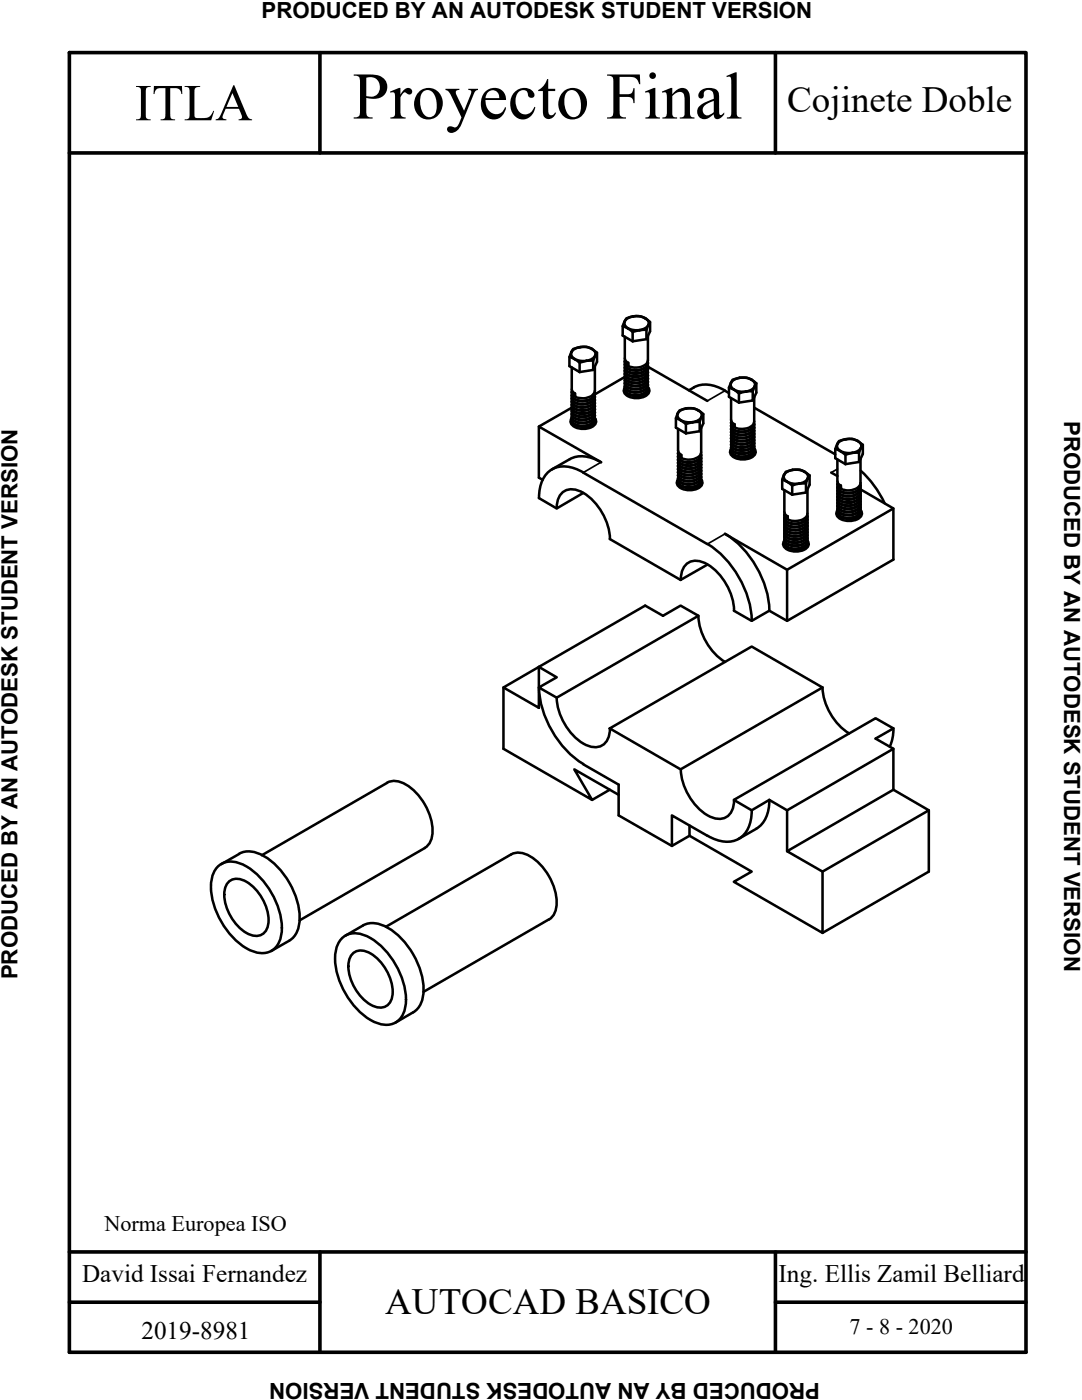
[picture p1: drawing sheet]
<svg xmlns="http://www.w3.org/2000/svg" width="216mm" height="279mm" viewBox="0 0 216 279" stroke-linecap="round" stroke-linejoin="round" font-family="sans-serif">
<!-- layer: MD_Visible -->
<g fill="none" stroke="#000" stroke-width=".51">
<path d="M113.6 71.2v1.9l2.1 1.2M114.1 73.3v4.4l.2 .4 .4 .4 .1 .5M114.1 77.9a.96 .96 0 0 0 .7 1.2M114.2 70a3.4 3.4 0 0 1 4.5 .1 1.11 1.11 0 0 1-.8 1.6 3.4 3.4 0 0 1-3.8-.6 .9 .9 0 0 1 .1-1.1zM114.4 69.6l.7-.2a3.5 3.5 0 0 1 4 1l-.7 1.6a5.7 5.7 0 0 0-2.7 .4l-1.1-.7-1-.5zM115.7 72.4v1.9M118.4 72v1.8M118.7 78.2a1.65 1.65 0 0 1-1.9 1.7 2.19 2.19 0 0 1-2.7-1.1v-.2M118.7 78.9a1.48 1.48 0 0 1-1.4 1.5 2.83 2.83 0 0 1-3.2-.7v-.5M118.7 79.5a1.48 1.48 0 0 1-1.4 1.6 2.83 2.83 0 0 1-3.2-.8v-.5M118.7 79.8a1.92 1.92 0 0 1-1.9 1.5 2.56 2.56 0 0 1-2.7-.9v-.3M118.7 79.1a1.83 1.83 0 0 1-1.9 1.6 2.56 2.56 0 0 1-2.7-.9v-.4"/>
<path d="M118.7 78.5a1.97 1.97 0 0 1-2.3 1.6 1.95 1.95 0 0 1-2.3-1.1v-.2M118.7 73.2v5.1a2.99 2.99 0 0 1-4.4 .5l-.2-.6M119.1 70.4v1.8l-.7 1.6-2.7 .5M124.2 65.1v1.9l2 1.1M124.7 67.2v4.3a1.11 1.11 0 0 0 .6 .9M124.7 75.2l-6 3.5M124.7 77.7v.3M124.7 71.8a.92 .92 0 0 0 .6 1.1M124.7 78a1.15 1.15 0 0 0 .7 .9v-.3M124.7 77.3a1.13 1.13 0 0 0 .7 1.8 3.5 3.5 0 0 0 4-.6l.1-.8-.2-.4M124.9 63.8a3.4 3.4 0 0 1 4.4 .2 1.11 1.11 0 0 1-.7 1.6 3.4 3.4 0 0 1-3.9-.6 .9 .9 0 0 1 .2-1.2zM125 63.5a3.8 3.8 0 0 1 4.7 .8l-.7 1.5-1.4 .1-1.4 .4-.9-.8-1.1-.4z"/>
<path d="M125.4 72.4v.5M125.6 78.8l-.3 .1M126.2 66.3v1.8M129 65.8v1.9M129.2 77.7a1.69 1.69 0 0 1-1.9 1.4l-1.1-.2M129.2 72.1a1.44 1.44 0 0 1-1.3 1.6 2.79 2.79 0 0 1-3.1-.7l-.1-.6M129.2 72.7a1.45 1.45 0 0 1-1.3 1.6 2.98 2.98 0 0 1-3.1-.7l-.1-.5M129.2 73.4a1.39 1.39 0 0 1-1.3 1.5 2.79 2.79 0 0 1-3.1-.7l-.1-.5M129.2 74a1.39 1.39 0 0 1-1.3 1.6 2.79 2.79 0 0 1-3.1-.8l-.1-.5M129.2 74.6a1.44 1.44 0 0 1-1.3 1.6 2.79 2.79 0 0 1-3.1-.7l-.1-.6M129.2 75.2a1.45 1.45 0 0 1-1.3 1.6 2.88 2.88 0 0 1-3.1-.7l-.1-.5M129.2 75.9a1.39 1.39 0 0 1-1.3 1.5 2.79 2.79 0 0 1-3.1-.7l-.1-.5"/>
<path d="M129.2 76.5a1.39 1.39 0 0 1-1.3 1.6 2.79 2.79 0 0 1-3.1-.8l-.1-.5M129.2 77.1a1.44 1.44 0 0 1-1.3 1.6 2.79 2.79 0 0 1-3.1-.7l-.1-.6M129.3 77.4a1.74 1.74 0 0 1-1.7 1.5l-.7 .1-1.6-.3M129.3 76.8a1.73 1.73 0 0 1-1.9 1.5 2.56 2.56 0 0 1-2.7-.9v-.4M129.3 76.1a1.73 1.73 0 0 1-1.9 1.6 2.56 2.56 0 0 1-2.7-.9v-.4M129.3 75.5a1.73 1.73 0 0 1-1.9 1.5 2.56 2.56 0 0 1-2.7-.8v-.4M129.3 74.9a1.81 1.81 0 0 1-1.9 1.6 2.47 2.47 0 0 1-2.7-1v-.3M129.3 74.3a1.73 1.73 0 0 1-1.9 1.5 2.56 2.56 0 0 1-2.7-.9v-.4M129.3 73.6a1.73 1.73 0 0 1-1.9 1.6 2.56 2.56 0 0 1-2.7-.9v-.4M129.3 73a1.73 1.73 0 0 1-1.9 1.5 2.56 2.56 0 0 1-2.7-.8v-.4M129.3 72.4a1.81 1.81 0 0 1-1.9 1.6 2.56 2.56 0 0 1-2.7-.9v-.4M129.3 67v4.9a2.11 2.11 0 0 1-2.3 1.5l-.9-.1a1.39 1.39 0 0 1-1.4-1.2"/>
<path d="M129.3 73.2l11.8 6.8M129.7 64.3v1.8l-.7 1.6-2.8 .4M137.5 77.9a5.8 5.8 0 0 1 6.3-.4l1.7 .9M145.5 77.3v1.9l1.9 1.1M145.8 76.4l-.3 .9a4.4 4.4 0 0 1 1.9 1.2 6 6 0 0 1 2.8-.4l.4-1M145.9 76.4a1.23 1.23 0 0 0 1 1.6 3.2 3.2 0 0 0 3.7-.9M145.9 79.5v4.3a.99 .99 0 0 0 .7 .9M147.4 78.5v1.8M149.9 75.8l1 .7-.3 .6M149.9 75.8a4.4 4.4 0 0 0-3.7 0l-.4 .6M150 75.8a3.3 3.3 0 0 0-4.1 .6M150 75.8a1.11 1.11 0 0 1 .6 1.3"/>
<path d="M150.2 78.1v1.8M150.5 79.3v4.8a2.11 2.11 0 0 1-2.3 1.5 1.93 1.93 0 0 1-2.3-1.2v-.1M150.9 76.5v1.9l-.7 1.5-2.8 .4M114.1 83.8a1.13 1.13 0 0 0 .7 1.2M114.1 81.4l-6.6 3.7M114.1 83.4a1.13 1.13 0 0 0 .7 1.9 3.5 3.5 0 0 0 4-.7l.1-.8-.2-.4M115 84.9l-.2 .1M116.4 98.4l-5.3 3.1-3.6-2.1M116.4 94.3l24.7 14.3M116.4 94.3a6.2 6.2 0 0 0-6.3-.6 6.2 6.2 0 0 0-2.5 5.7M118.7 83.9a1.99 1.99 0 0 1-2.3 1.3l-.8-.2M118.7 80.1a1.7 1.7 0 0 1-1.9 1.7h-1.4l-.5-.2a.98 .98 0 0 1-.8-1.2"/>
<path d="M118.7 80.7a1.9 1.9 0 0 1-2.4 1.8l-.9-.1a1.17 1.17 0 0 1-1.3-1.3M118.7 81.4a1.48 1.48 0 0 1-1.4 1.5 2.83 2.83 0 0 1-3.2-.7v-.5M118.7 82a1.48 1.48 0 0 1-1.4 1.6 2.83 2.83 0 0 1-3.2-.8v-.5M118.7 82.6a1.7 1.7 0 0 1-1.9 1.7h-1.4l-.5-.2a.98 .98 0 0 1-.8-1.2M118.7 83.2a1.9 1.9 0 0 1-2.4 1.8l-.9-.1a1.17 1.17 0 0 1-1.3-1.3M118.7 83.5a2.1 2.1 0 0 1-2.5 1.6l-.9-.1-.6-.2 .1 .2M118.7 82.9a1.99 1.99 0 0 1-2.3 1.6 1.95 1.95 0 0 1-2.3-1.2v-.1M118.7 82.3a1.92 1.92 0 0 1-1.9 1.5 2.56 2.56 0 0 1-2.7-.9v-.3M118.7 81.6a1.83 1.83 0 0 1-1.9 1.6 2.56 2.56 0 0 1-2.7-.9v-.4M118.7 81a1.97 1.97 0 0 1-2.3 1.6 1.91 1.91 0 0 1-2.3-1.2v-.1M118.7 80.4a1.84 1.84 0 0 1-1.9 1.5 2.38 2.38 0 0 1-2.7-.9v-.3M119.9 92.2l-12.4-7.1v10.2l.8 .5"/>
<path d="M119.9 92.3a6.3 6.3 0 0 0-6.2-.7l-3.6 2.1M134.9 83.5v1.8l2 1.2M135.3 85.6v4.3l.2 .5 .4 .4M135.3 96.1a1.13 1.13 0 0 0 .7 1.2M135.3 95.6a1.13 1.13 0 0 0 .7 1.9 3.5 3.5 0 0 0 4-.7l.1-.8-.2-.3M135.3 90.2a.9 .9 0 0 0 .7 1.1v-.5M135.4 82.2a3.4 3.4 0 0 1 4.5 .2 1.11 1.11 0 0 1-.8 1.6 3.4 3.4 0 0 1-3.8-.6 .9 .9 0 0 1 .1-1.2zM135.6 81.9a3.8 3.8 0 0 1 4.7 .7l-.7 1.6-1.4 .1-1.3 .3-1.1-.7-.9-.4zM136 97v.3M136.2 97.2l-.2 .1M136.9 84.6v1.9M139.6 84.2v1.9"/>
<path d="M139.9 96.1a1.91 1.91 0 0 1-2.3 1.4l-.8-.2M139.9 90.5a1.48 1.48 0 0 1-1.3 1.6 2.83 2.83 0 0 1-3.3-.7v-.6M139.9 91.1a1.65 1.65 0 0 1-1.9 1.7h-1.4a1.13 1.13 0 0 1-1.3-1.4M139.9 91.7a1.9 1.9 0 0 1-2.4 1.8h-.4a1.66 1.66 0 0 1-1.8-1.2v-.2M139.9 92.4a1.48 1.48 0 0 1-1.3 1.5 2.83 2.83 0 0 1-3.3-.7v-.5M139.9 93a1.7 1.7 0 0 1-1.9 1.7h-.9a1.74 1.74 0 0 1-1.8-1.1v-.3M139.9 93.6a1.65 1.65 0 0 1-1.9 1.7h-1.4a1.13 1.13 0 0 1-1.3-1.4M139.9 94.2a1.9 1.9 0 0 1-2.4 1.8h-.4a1.66 1.66 0 0 1-1.8-1.2v-.2M139.9 94.9a1.48 1.48 0 0 1-1.3 1.5 2.83 2.83 0 0 1-3.3-.7v-.5M139.9 95.5a1.7 1.7 0 0 1-1.9 1.7h-1.4l-.5-.2a.98 .98 0 0 1-.8-1.2M139.9 95.8a1.94 1.94 0 0 1-2.1 1.5h-1l-.9-.3M139.9 95.1v.2a2.12 2.12 0 0 1-2.3 1.4l-1.6-.3a1.08 1.08 0 0 1-.7-1"/>
<path d="M139.9 94.5v.1a2.12 2.12 0 0 1-2.3 1.5 1.86 1.86 0 0 1-2.3-1.3M139.9 93.9a1.73 1.73 0 0 1-1.9 1.5 2.56 2.56 0 0 1-2.7-.9v-.3M139.9 93.3a1.81 1.81 0 0 1-1.9 1.5 2.56 2.56 0 0 1-2.7-.9v-.3M139.9 92.6v.2a2.12 2.12 0 0 1-2.3 1.4l-1.6-.3a1.08 1.08 0 0 1-.7-1M139.9 92a1.73 1.73 0 0 1-1.9 1.6 2.56 2.56 0 0 1-2.7-.9v-.4M139.9 91.4a1.73 1.73 0 0 1-1.9 1.5 2.38 2.38 0 0 1-2.7-.9v-.3M139.9 90.8a1.81 1.81 0 0 1-1.9 1.5 2.56 2.56 0 0 1-2.7-.9v-.3M139.9 85.4v4.9a2.12 2.12 0 0 1-2.3 1.4l-1.6-.3a1.08 1.08 0 0 1-.7-1M140.3 82.6v1.9l-.7 1.6-2.7 .4M145.9 89.9v.3M145.9 84.1a1.01 1.01 0 0 0 .7 1.1M145.9 90.2a1.15 1.15 0 0 0 .7 .9v-.2"/>
<path d="M146 89.5a1.13 1.13 0 0 0 .6 1.9 3.5 3.5 0 0 0 4-.7l.1-.8-.2-.4M146.6 84.7v.5M146.8 91l-.2 .2M150.5 90a1.48 1.48 0 0 1-1.7 1.3l-1.4-.1M150.5 84.4a1.39 1.39 0 0 1-1.4 1.5 2.79 2.79 0 0 1-3.1-.7l-.1-.5M150.5 85a1.39 1.39 0 0 1-1.4 1.6 2.79 2.79 0 0 1-3.1-.7l-.1-.6M150.5 85.6a1.44 1.44 0 0 1-1.4 1.6 2.79 2.79 0 0 1-3.1-.7l-.1-.6M150.5 86.2a1.88 1.88 0 0 1-2.3 1.8l-1-.1a1.25 1.25 0 0 1-1.3-1.3M150.5 86.9a1.39 1.39 0 0 1-1.4 1.5 2.79 2.79 0 0 1-3.1-.7l-.1-.5M150.5 87.5a1.39 1.39 0 0 1-1.4 1.6 2.79 2.79 0 0 1-3.1-.8l-.1-.5M150.5 88.1a1.57 1.57 0 0 1-1.8 1.7h-1.5a1.25 1.25 0 0 1-1.3-1.4M150.5 88.7a1.88 1.88 0 0 1-2.3 1.8l-1-.1a1.25 1.25 0 0 1-1.3-1.3"/>
<path d="M150.5 89.4a1.39 1.39 0 0 1-1.4 1.5 2.79 2.79 0 0 1-3.1-.7l-.1-.5M150.5 89.6a1.66 1.66 0 0 1-1.7 1.5l-1.1 .1-1.1-.3M150.5 89a1.73 1.73 0 0 1-1.9 1.6 2.56 2.56 0 0 1-2.7-.9v-.4M150.5 88.3a1.73 1.73 0 0 1-1.9 1.6 2.38 2.38 0 0 1-2.7-.9v-.3M150.5 87.8a1.81 1.81 0 0 1-1.9 1.5 2.56 2.56 0 0 1-2.7-.9v-.3M150.5 87.1a1.73 1.73 0 0 1-1.9 1.6 2.56 2.56 0 0 1-2.7-.9v-.4M150.5 86.5a1.73 1.73 0 0 1-1.9 1.6 2.56 2.56 0 0 1-2.7-.9v-.4M150.5 85.9a1.74 1.74 0 0 1-1.9 1.5 2.38 2.38 0 0 1-2.7-.9v-.3M150.5 85.3a1.81 1.81 0 0 1-1.9 1.5 2.56 2.56 0 0 1-2.7-.9v-.3M150.5 84.6a1.73 1.73 0 0 1-1.9 1.6 2.56 2.56 0 0 1-2.7-.9v-.4M150.5 81.4l16.2 9.3M156.1 95.7v1.9l2 1.1"/>
<path d="M156.4 94.8l-.3 .9 1 .4 1 .8 1.3-.4M156.5 94.8a1.23 1.23 0 0 0 1 1.5l.9 .2h1M156.5 97.8v4.4a.99 .99 0 0 0 .7 .8M158.1 96.9v1.8M160.5 94.1l1 .8-.3 .6M160.5 94.1a4.3 4.3 0 0 0-3.7 0l-.4 .7M160.5 94.1a3.3 3.3 0 0 0-4 .7M160.5 94.1a1.11 1.11 0 0 1 .7 1.4M160.8 96.5v1.8M161.1 97.7v4.8a2.12 2.12 0 0 1-2.3 1.5 1.95 1.95 0 0 1-2.3-1.2v-.1M161.2 95.5l-.4 1h-1.4M161.2 95.5a2.12 2.12 0 0 1-1.8 1"/>
<path d="M161.5 94.9v1.8l-.7 1.6-2.7 .4M165.9 94.3l1.2 .7M166.7 89.6v1.8l2 1.2M167 88.6l-.3 1 1 .4 1 .8 1.4-.4M167.1 88.6a1.23 1.23 0 0 0 1 1.6l1 .2h1M167.1 91.7v4.4a.99 .99 0 0 0 .7 .8M167.2 96.3a.96 .96 0 0 0 .6 1.2M167.8 96.9v.5M168.7 90.8v1.8M171.2 88l1 .8-.4 .6M171.2 88a4.3 4.3 0 0 0-3.8 0l-.4 .6M171.2 88a3.3 3.3 0 0 0-4.1 .6"/>
<path d="M171.2 88a1.11 1.11 0 0 1 .6 1.4M171.4 90.3v1.9M171.7 97.7l6.6 3.8v10.2l-21.2 12.2-3.6-2-3.5 2-3.6-2M171.7 100a1.73 1.73 0 0 1-1.8 1.6 2.37 2.37 0 0 1-2.8-1.2v-.1M171.7 99.4a1.73 1.73 0 0 1-1.8 1.5 2.68 2.68 0 0 1-2.8-.9v-.3M171.7 98.8a1.81 1.81 0 0 1-1.8 1.5 2.37 2.37 0 0 1-2.8-1.1v-.1M171.7 98.1a1.73 1.73 0 0 1-1.8 1.6 2.37 2.37 0 0 1-2.8-1.1v-.2M171.7 97.5a1.73 1.73 0 0 1-1.8 1.6 2.37 2.37 0 0 1-2.8-1.2v-.1M171.7 96.9a1.73 1.73 0 0 1-1.8 1.5 2.68 2.68 0 0 1-2.8-.9v-.3M171.7 91.5v4.9a2.08 2.08 0 0 1-2.3 1.5 2.04 2.04 0 0 1-2.3-1.2v-.1M171.7 96.6a1.65 1.65 0 0 1-1.8 1.7h-1.5a1.13 1.13 0 0 1-1.2-1.4M171.7 97.2a1.54 1.54 0 0 1-1.4 1.6 2.88 2.88 0 0 1-3.1-.7v-.5"/>
<path d="M171.7 97.9a1.47 1.47 0 0 1-1.4 1.5 2.79 2.79 0 0 1-3.1-.7v-.5M171.7 98.5a1.7 1.7 0 0 1-1.8 1.7h-1.5a1.55 1.55 0 0 1-1.3-1.1l.1-.3M171.7 99.1a1.65 1.65 0 0 1-1.8 1.7h-1.5a1.13 1.13 0 0 1-1.2-1.4M171.7 99.7a1.47 1.47 0 0 1-1.4 1.6 2.79 2.79 0 0 1-3.1-.7v-.5M171.7 93.9a20.4 20.4 0 0 1 4.8 6.5M171.8 89.4l-.4 .9-1.3 .1M171.8 89.4a2.12 2.12 0 0 1-1.7 1M172.2 88.8v1.8l-.8 1.6-2.7 .4M111.1 101.4a3.3 3.3 0 0 1 2.9-3.8 8.1 8.1 0 0 1 5.9 4.3 11.1 11.1 0 0 1 1.8 5.7M121.7 107.6l14.1 8.1 5.3-3M135.8 115.7a3.3 3.3 0 0 1 2.9-3.8 8.1 8.1 0 0 1 5.9 4.2 11.1 11.1 0 0 1 1.9 5.7M141.2 108.6a19.6 19.6 0 0 1 8.8 15.3"/>
<path d="M144.7 106.6l12.4 7.1v10.2M144.7 106.5a19.6 19.6 0 0 1 8.8 15.3M156.5 108.3v.3M156.5 107.9a1.13 1.13 0 0 0 .7 1.8 3.5 3.5 0 0 0 4-.6l.1-.8-.2-.4M156.5 102.4a.88 .88 0 0 0 .7 1.1v-.5M157.4 109.4l-.2 .2M161.1 108.4a1.99 1.99 0 0 1-2.3 1.3l-.8-.1M161.1 102.7a1.39 1.39 0 0 1-1.3 1.6 2.83 2.83 0 0 1-3.3-.7v-.5M161.1 103.4a1.39 1.39 0 0 1-1.3 1.5 2.83 2.83 0 0 1-3.3-.7v-.5M161.1 104a1.44 1.44 0 0 1-1.3 1.6 2.83 2.83 0 0 1-3.3-.7v-.6M161.1 104.6a1.45 1.45 0 0 1-1.3 1.6 2.92 2.92 0 0 1-3.3-.7v-.6M161.1 105.2a1.39 1.39 0 0 1-1.3 1.6 2.83 2.83 0 0 1-3.3-.7v-.6"/>
<path d="M161.1 105.9a1.39 1.39 0 0 1-1.3 1.5 2.83 2.83 0 0 1-3.3-.7v-.5M161.1 106.5a1.44 1.44 0 0 1-1.3 1.6 2.83 2.83 0 0 1-3.3-.7v-.6M161.1 107.1a1.88 1.88 0 0 1-2.3 1.7h-.5a1.66 1.66 0 0 1-1.8-1.1v-.3M161.1 107.7a1.39 1.39 0 0 1-1.3 1.6 2.83 2.83 0 0 1-3.3-.7v-.6M161.1 108a1.55 1.55 0 0 1-1.4 1.5 3.4 3.4 0 0 1-2.5-.2v.2a1.15 1.15 0 0 1-.7-.9M161.1 107.4a1.73 1.73 0 0 1-1.8 1.5 2.56 2.56 0 0 1-2.8-.9v-.3M161.1 106.8a1.74 1.74 0 0 1-1.8 1.5 2.38 2.38 0 0 1-2.8-.9v-.3M161.1 106.1a1.81 1.81 0 0 1-1.8 1.6 2.56 2.56 0 0 1-2.8-.9v-.4M161.1 105.5a1.73 1.73 0 0 1-1.8 1.6 2.56 2.56 0 0 1-2.8-.9v-.4M161.1 104.9a1.73 1.73 0 0 1-1.8 1.5 2.56 2.56 0 0 1-2.8-.9v-.3M161.1 104.3a1.74 1.74 0 0 1-1.8 1.5 2.38 2.38 0 0 1-2.8-.9v-.3M161.1 103.6a1.73 1.73 0 0 1-1.8 1.6 2.56 2.56 0 0 1-2.8-.9v-.4"/>
<path d="M161.1 103a1.73 1.73 0 0 1-1.8 1.6 2.56 2.56 0 0 1-2.8-.9v-.4M167.1 102.2v.3M167.1 102.5a1.15 1.15 0 0 0 .7 .9v-.2M167.2 101.8a1.13 1.13 0 0 0 .6 1.8 3.5 3.5 0 0 0 4-.6l.2-.8-.3-.4M168 103.3l-.2 .1M171.7 101.9a2.01 2.01 0 0 1-2.4 1.6l-1-.1-.5-.2M171.7 101.3a1.81 1.81 0 0 1-1.8 1.5 2.37 2.37 0 0 1-2.8-1.1v-.1M171.7 100.6a1.73 1.73 0 0 1-1.8 1.6 2.37 2.37 0 0 1-2.8-1.2v-.1M171.7 102.2a1.7 1.7 0 0 1-2 1.4l-1.1-.2M171.7 100.4a1.47 1.47 0 0 1-1.4 1.5 2.79 2.79 0 0 1-3.1-.7v-.5M171.7 101a1.7 1.7 0 0 1-1.8 1.7h-1.5a1.55 1.55 0 0 1-1.3-1.1l.1-.3M171.7 101.6a1.65 1.65 0 0 1-1.8 1.7 2.28 2.28 0 0 1-2.8-1.1l.1-.3"/>
<path d="M178.3 101.5l-21.2 12.2M100.5 137.2l7-4.1v8.2zM100.5 137.2v12.2l17.7 10.2-3.6-6.1 8.8 5.1M107.5 133.1l21.2-12.2 3.6 2 3.5-2 3.6 2-28.3 16.3-3.6-2 3.6-2zM107.6 137.2a19.6 19.6 0 0 0 8.8 15.3M111.1 139.2a11.4 11.4 0 0 0 6.2 9.6 2.98 2.98 0 0 0 4.3-2.5l.1-1M139.4 122.9a11.7 11.7 0 0 0 5.3 9.2M164.1 137.2a11.7 11.7 0 0 0 5.3 9.2M77.2 156.3l-25 14.4M77.2 156.2a4.3 4.3 0 0 1 4.6 .9 11.5 11.5 0 0 1 4.5 9.6 3.3 3.3 0 0 1-1.5 2.5M116.4 152.5l7 4.1v6.1l10.7 6.1M121.7 145.4l28.3-16.4 14.1 8.2-28.3 16.3z"/>
<path d="M121.7 157.6l-3.5 2M135.8 153.5a11.4 11.4 0 0 0 6.2 9.6 2.98 2.98 0 0 0 4.4-2.5l.1-1M153.5 159.6l3.6 2.1M153.5 159.6a6.3 6.3 0 0 1-2.6 5.8M178.3 157.6v-8.2l-21.2 12.3M178.3 149.4l-3.6-2 3.6-2-3.6-2.1-28.3 16.3 3.6 2.1 3.5-2.1M178.3 145.3l-.2 2-.6 1.7M43.2 173.2a4 4 0 0 1 4.9-.8 15 15 0 0 1 8.1 13.9 4 4 0 0 1-6 3.5 15 15 0 0 1-8-14l.2-1zM45.8 175.8a3.4 3.4 0 0 1 4.1 .7 9.4 9.4 0 0 1 3.6 8 2.47 2.47 0 0 1-3.5 2.1 9.2 9.2 0 0 1-5.2-8.9l.2-.8zM47.7 170.4l-3.5 2.1M47.7 170.4a5 5 0 0 1 5 .5 15.4 15.4 0 0 1 7 13.2 4.7 4.7 0 0 1-2 3.6M84.8 169.2l-25 14.5"/>
<path d="M102 170.5l-25 14.5M102 170.5a4.3 4.3 0 0 1 4.6 .9 11.5 11.5 0 0 1 4.4 9.6 3.3 3.3 0 0 1-1.5 2.5M137.6 164.8v2l12.4 7.1-3.6 2.1 17.7 10.2v-12.3M137.6 166.8l-3.5 2v-6.1l7 4.1M150 161.7a6.2 6.2 0 0 1-2.6 5.7 6.2 6.2 0 0 1-6.2-.6M150.9 165.4l-3.5 2M157.1 169.9l21.2-12.3 7 4.1-21.2 12.2zM157.1 161.7v8.2M185.3 161.7v12.2l-21.2 12.3M57.7 187.7l-3.6 2.1M68 187.5a4 4 0 0 1 4.9-.8 15 15 0 0 1 8 13.9 4 4 0 0 1-5.9 3.5 15 15 0 0 1-8.1-14l.3-1zM70.6 190.2a3.4 3.4 0 0 1 4.1 .6 9.4 9.4 0 0 1 3.6 8 2.47 2.47 0 0 1-3.6 2.1 9.2 9.2 0 0 1-5.1-8.9l.2-.8z"/>
<path d="M72.4 184.7l-3.5 2M72.4 184.7a5 5 0 0 1 5 .5 15.4 15.4 0 0 1 7.1 13.3 4.7 4.7 0 0 1-2 3.5l-3.6 2.1M109.5 183.5l-25 14.5"/>
</g>
<!-- layer: MD_Visible Narrow -->
<path d="M144.7 78l-3.6 2M119.9 92.2l-3.5 2.1M167.1 93.6l-1.2 .7M144.7 106.6l-3.6 2" fill="none" stroke="#000" stroke-width=".34"/>
<!-- layer: Marco -->
<path d="M13.8 10.5h190.9v259.4h-190.9zM63.8 10.5v20M154.7 10.5v20M13.8 30.5h190.9M13.8 249.9h190.9M13.8 259.9h50M63.8 249.9v20M154.7 249.9v20M154.7 259.9h50" fill="none" stroke="#000" stroke-width=".72"/>
<text font-size="13.3" x="70.4" y="23.7">Proyecto Final</text>
<text font-size="10.3" x="26.9" y="24">ITLA</text>
<g font-size="7.4">
<text x="157.1" y="22.3">Cojinete Doble</text>
<text x="76.9" y="262.3">AUTOCAD BASICO</text>
</g>
<g font-size="5">
<text x="16.4" y="255.9">David Issai Fernandez</text>
<text x="155.4" y="255.9">Ing. Ellis Zamil Belliard</text>
<text x="28.2" y="267.3">2019-8981</text>
</g>
<g font-size="4.4">
<text x="52.2" y="3.6">PRODUCED BY AN AUTODESK STUDENT VERSION</text>
<text x="212.3" y="84" transform="rotate(90 212.3 84)">PRODUCED BY AN AUTODESK STUDENT VERSION</text>
<text x="3.5" y="195.5" transform="rotate(-90 3.5 195.5)">PRODUCED BY AN AUTODESK STUDENT VERSION</text>
<text x="20.8" y="245.7">Norma Europea ISO</text>
<text x="169.5" y="266.2">7 - 8 - 2020</text>
<text x="163.6" y="275.9" transform="rotate(-180 163.6 275.9)">PRODUCED BY AN AUTODESK STUDENT VERSION</text>
</g>
</svg>
